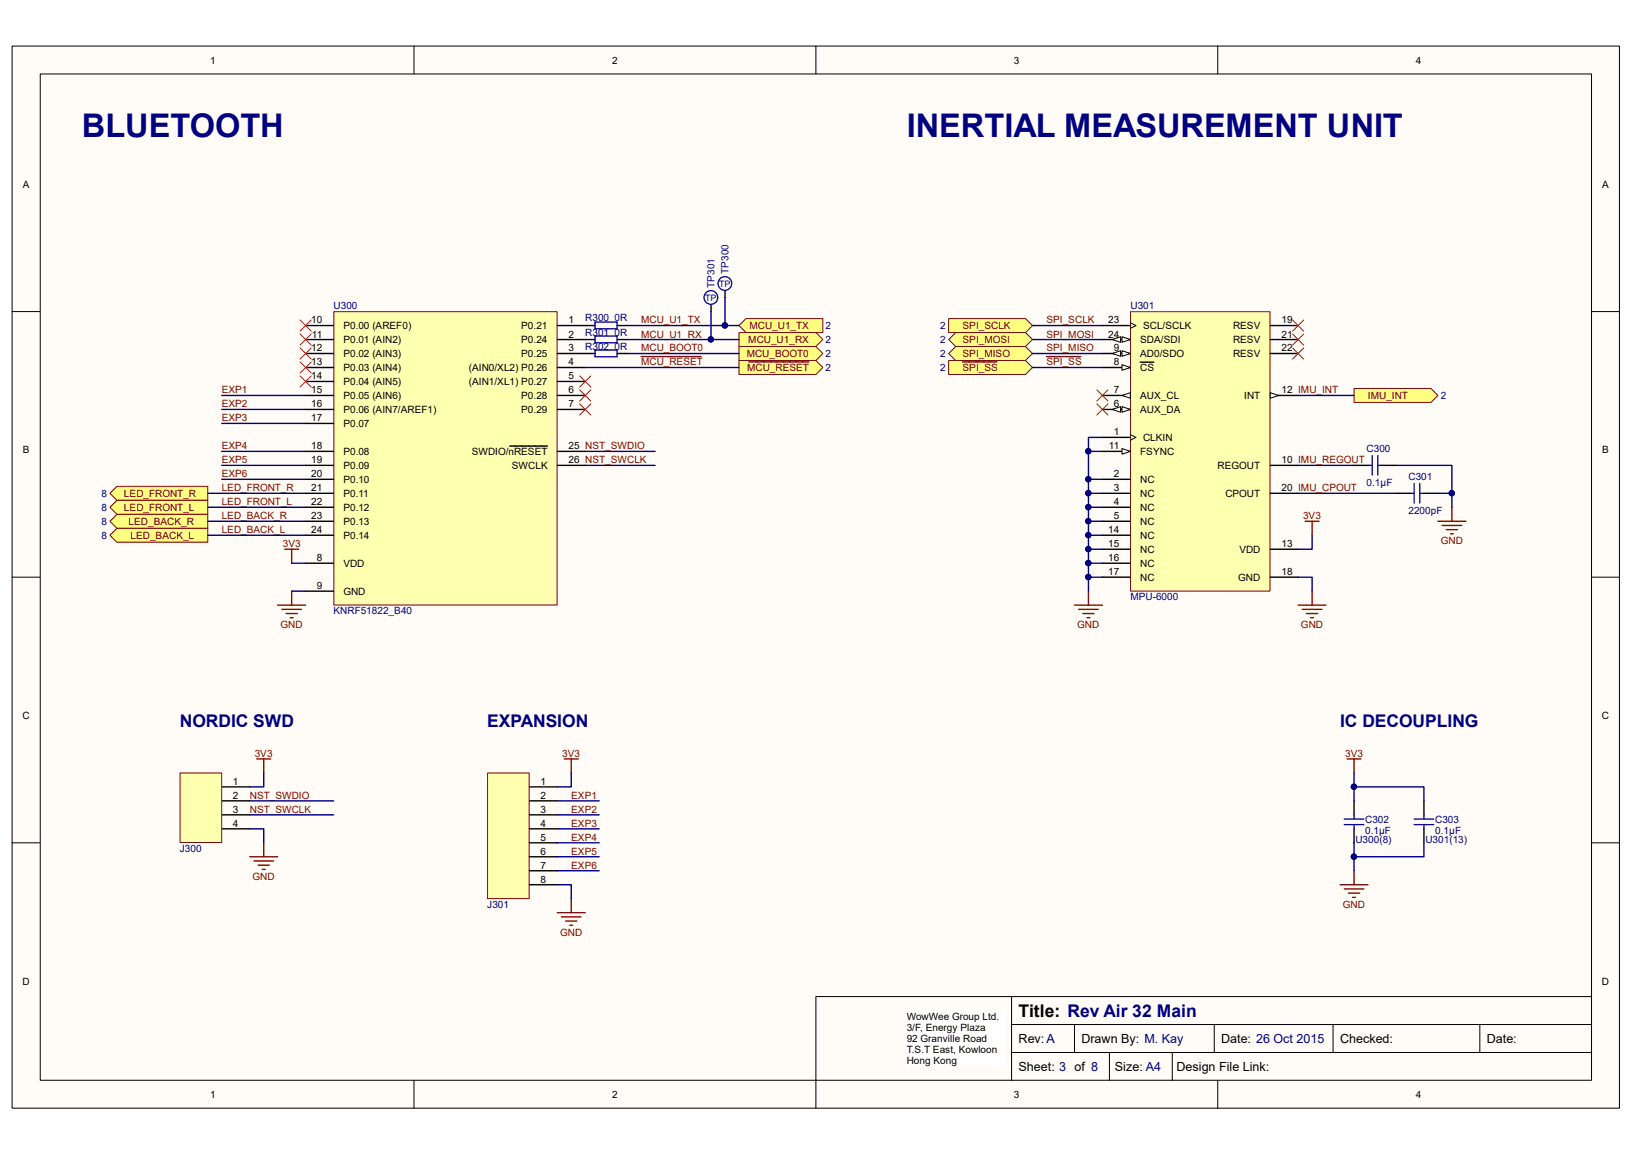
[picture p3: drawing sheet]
<svg xmlns="http://www.w3.org/2000/svg" width="297mm" height="210mm" viewBox="0 0 297 210" stroke-linecap="round" stroke-linejoin="round" font-family="sans-serif">
<path d="M2.2 8.4h292.5v193.3h-292.5z" fill="#fffcf8"/>
<path d="M2.2 8.4h292.5v193.3h-292.5z" fill="none" stroke="#000" stroke-width=".18"/>
<path d="M7.4 13.5h282.2v183.1h-282.2z" fill="#fffcf8"/>
<g fill="none" stroke="#000" stroke-width=".18">
<path d="M7.3 13.5h282.3v183.1h-282.3zM75.3 8.4v5.1M148.5 8.4v5.1M221.6 8.4v5.1M2.2 56.7h5.1M289.7 56.7h5.1M2.2 105h5.1M289.7 105h5.1M2.2 153.4h5.1M289.7 153.4h5.1M75.3 196.6v5.1M184.1 186.5h105.6"/>
<path d="M184.1 191.5h105.6M184.1 181.4v15.2M195.5 186.5v5M201.9 191.5v5.1M213.4 191.5v5.1M221 186.5v5M221.6 196.6v5.1M289.7 181.4h-141.2v20.3"/>
</g>
<path d="M165.1 184h17.7v10.1h-17.7z" fill="#fff"/>
<path d="M165 183.9h17.8v10.2h-17.8z" fill="none" stroke="#fff" stroke-width=".18"/>
<path d="M242.6 186.5v5M269.3 186.5v5" fill="none" stroke="#000" stroke-width=".18"/>
<path d="M60.8 56.8h40.6v53.3h-40.6z" fill="#ffffb0"/>
<path d="M60.7 56.7h40.7v53.4h-40.7z" fill="none" stroke="#800000" stroke-width=".18"/>
<g fill="none" stroke="#000" stroke-width=".25">
<path d="M55.6 59.2h5.1M101.4 59.2h5.1M55.6 61.8h5.1M55.6 64.3h5.1M55.6 66.9h5.1M55.6 69.4h5.1M55.6 72h5.1M55.6 74.5h5.1M55.6 77.1h5.1M101.4 61.8h5.1M101.4 64.3h5.1M101.4 66.9h5.1"/>
<path d="M101.4 69.4h5.1M101.4 72h5.1M101.4 74.5h5.1M55.6 82.1h5.1M55.6 84.7h5.1M55.6 87.2h5.1M55.6 89.8h5.1M55.6 92.3h5.1M55.6 94.9h5.1M55.6 97.4h5.1M92.8 81.2h6.8M101.4 82.1h5.1"/>
<path d="M101.4 84.7h5.1M55.6 102.5h5.1M55.6 107.6h5.1"/>
</g>
<path d="M106.5 82.1h12.7M106.5 84.7h12.7M53.1 107.6h2.5" fill="none" stroke="#000080" stroke-width=".25"/>
<path d="M51.8 100h2.6M53.1 100v2.5M50.5 110.1h5.1M51.3 110.9h3.6M52.1 111.7h2M52.8 112.4h.5M53.1 107.6v2.5" fill="none" stroke="#800000" stroke-width=".25"/>
<path d="M205.8 56.8h25.3v50.8h-25.3z" fill="#ffffb0"/>
<path d="M205.7 56.7h25.4v50.9h-25.4z" fill="none" stroke="#800000" stroke-width=".18"/>
<path d="M200.6 79.6h5.1M200.6 74.5h5.1M200.6 87.2h5.1M200.6 89.8h5.1M200.6 92.3h5.1M200.6 94.9h5.1" fill="none" stroke="#000" stroke-width=".25"/>
<path d="M205.7 79.1l1 .5-1 .5" fill="none" stroke="#000" stroke-width=".18"/>
<g fill="#fffcf8" stroke="#000" stroke-width=".18">
<path d="M204.2 74l1.5 .5-1.5 .5z"/>
<path d="M202.4 74.5l1.5-.5v1z"/>
</g>
<path d="M200.6 72h5.1" fill="none" stroke="#000" stroke-width=".25"/>
<path d="M204.2 72l1.5-.5v1z" fill="#fffcf8" stroke="#000" stroke-width=".18"/>
<path d="M200.6 66.9h5.1" fill="none" stroke="#000" stroke-width=".25"/>
<path d="M204.2 66.4l1.5 .5-1.5 .5z" fill="#fffcf8" stroke="#000" stroke-width=".18"/>
<path d="M200.6 64.3h5.1M207.5 65.9h2.5" fill="none" stroke="#000" stroke-width=".25"/>
<g fill="#fffcf8" stroke="#000" stroke-width=".18">
<path d="M204.2 63.8l1.5 .5-1.5 .5z"/>
<path d="M202.4 64.3l1.5-.5v1z"/>
</g>
<path d="M200.6 82.1h5.1M231.2 84.7h5" fill="none" stroke="#000" stroke-width=".25"/>
<path d="M204.2 81.6l1.5 .5-1.5 .6z" fill="#fffcf8" stroke="#000" stroke-width=".18"/>
<path d="M231.2 72h5" fill="none" stroke="#000" stroke-width=".25"/>
<path d="M231.2 71.5l1.5 .5-1.5 .5z" fill="#fffcf8" stroke="#000" stroke-width=".18"/>
<path d="M200.6 59.2h5.1M231.2 59.2h5M200.6 61.8h5.1M231.2 61.8h5M231.2 64.3h5M200.6 100h5.1M200.6 97.4h5.1M231.2 100h5M231.2 89.8h5M200.6 102.5h5.1M200.6 105h5.1M231.2 105h5" fill="none" stroke="#000" stroke-width=".25"/>
<path d="M205.7 58.7l1 .5-1 .6" fill="none" stroke="#000" stroke-width=".18"/>
<g fill="#fffcf8" stroke="#000" stroke-width=".18">
<path d="M204.2 61.3l1.5 .5-1.5 .5z"/>
<path d="M202.4 61.8l1.5-.5v1z"/>
</g>
<g fill="none" stroke="#800000" stroke-width=".25">
<path d="M190.5 64.9h6.2M237.5 94.9h2.6M238.8 94.9v2.5M261.7 94.9h5.1M262.5 95.6h3.5M263.2 96.4h2.1M264 97.2h.5M264.2 92.3v2.6M195.5 110.1h5.1M196.3 110.9h3.6M197.1 111.7h2M197.8 112.4h.5"/>
<path d="M198.1 107.6v2.5M236.2 110.1h5.1M237 110.9h3.6M237.8 111.7h2M238.5 112.4h.5M238.8 107.6v2.5M245.2 138.1h2.5M246.4 138.1v2.6M246.4 158.5v2.5M243.9 161h5.1M244.6 161.8h3.6M245.4 162.5h2"/>
<path d="M246.2 163.3h.5"/>
</g>
<g fill="none" stroke="#000080" stroke-width=".25">
<path d="M200.6 79.6h-2.5v7.6M198.1 89.8h2.5M198.1 92.3h2.5M198.1 94.9h2.5M198.1 97.4h2.5M198.1 100h2.5M198.1 82.1h2.5M200.6 87.2h-2.5v20.4M198.1 102.5h2.5M198.1 105h2.5M236.2 105h2.6v2.6M246.4 140.7v5"/>
<path d="M246.4 153.4v5.1M246.4 143.2h12.7v2.5M259.1 153.4v2.5h-12.7"/>
</g>
<g fill="#000080" stroke="#000080" stroke-width=".18">
<circle cx="198.1" cy="89.8" r=".48"/>
<circle cx="198.1" cy="92.3" r=".48"/>
<circle cx="198.1" cy="94.8" r=".48"/>
<circle cx="198.1" cy="97.4" r=".48"/>
<circle cx="198.1" cy="99.9" r=".48"/>
<circle cx="198.1" cy="102.5" r=".48"/>
<circle cx="198.1" cy="105" r=".48"/>
<circle cx="198.1" cy="87.2" r=".48"/>
<circle cx="198.1" cy="82.1" r=".48"/>
<circle cx="246.4" cy="143.2" r=".48"/>
<circle cx="246.4" cy="155.9" r=".48"/>
</g>
<path d="M235.2 58.2l2.1 2.1M237.3 58.2l-2.1 2.1M235.2 60.8l2.1 2M235.2 63.3l2.1 2.1M237.3 60.8l-2.1 2M237.3 63.3l-2.1 2.1" fill="none" stroke="#f00" stroke-width=".18"/>
<path d="M246.4 84.7h2.6M251.5 84.7h2.6M254.1 89.8h2.5M259.1 89.8h2.6M246.4 145.7v2.6M246.4 150.8v2.6M259.1 145.7v2.6M259.1 150.8v2.6" fill="none" stroke="#000" stroke-width=".25"/>
<g fill="none" stroke="#00f" stroke-width=".25">
<path d="M249 84.7h.7M249.7 82.9v3.6M250.7 82.9v3.6M250.7 84.7h.8M256.6 89.8h.8M257.4 88v3.6M258.4 88v3.6M258.4 89.8h.7M244.6 149.1h3.6M244.6 150.1h3.6M246.4 148.3v.8M246.4 150.1v.7"/>
<path d="M257.4 149.1h3.5M257.4 150.1h3.5M259.1 148.3v.8M259.1 150.1v.7"/>
</g>
<g fill="#ffff80" stroke="#800000" stroke-width=".18">
<path d="M21.3 96.1h16.5v2.6h-16.5l-1.3-1.3z" fill-rule="evenodd"/>
<path d="M134.5 59.2l1.3-1.2h14v2.5h-14z" fill-rule="evenodd"/>
<path d="M134.5 60.5h14l1.3 1.3-1.3 1.3h-14z" fill-rule="evenodd"/>
<path d="M134.5 63.1h14l1.3 1.2-1.3 1.3h-14z" fill-rule="evenodd"/>
<path d="M134.5 65.6h14l1.3 1.3-1.3 1.3h-14z" fill-rule="evenodd"/>
</g>
<path d="M116.7 64.9h10.9M136.3 65.9h10.9" fill="none" stroke="#800000" stroke-width=".25"/>
<path d="M106.5 66.9h28" fill="none" stroke="#000080" stroke-width=".25"/>
<g fill="#ffff80" stroke="#800000" stroke-width=".18">
<path d="M172.6 58h14l1.3 1.2-1.3 1.3h-14z" fill-rule="evenodd"/>
<path d="M172.6 61.8l1.3-1.3h12.7l1.3 1.3-1.3 1.3h-12.7z" fill-rule="evenodd"/>
<path d="M172.6 64.3l1.3-1.2h12.7l1.3 1.2-1.3 1.3h-12.7z" fill-rule="evenodd"/>
<path d="M172.6 65.6h14l1.3 1.3-1.3 1.3h-14z" fill-rule="evenodd"/>
</g>
<path d="M175.2 65.9h6.2M46.7 138.1h2.6M48 138.1v2.6M45.5 155.9h5M46.2 156.7h3.6M47 157.5h2M47.7 158.2h.5M48 153.4v2.5" fill="none" stroke="#800000" stroke-width=".25"/>
<path d="M45.5 145.7h15.2M45.5 148.3h15.2" fill="none" stroke="#000080" stroke-width=".25"/>
<path d="M246.4 70.7h14l1.3 1.3-1.3 1.2h-14z" fill-rule="evenodd" fill="#ffff80" stroke="#800000" stroke-width=".18"/>
<path d="M105.5 73.5l2 2M107.5 73.5l-2 2M199.6 71l2 2M199.6 73.5l2 2M201.6 71l-2 2M201.6 73.5l-2 2" fill="none" stroke="#f00" stroke-width=".18"/>
<path d="M187.9 59.2h12.7M187.9 61.8h12.7M187.9 64.3h12.7M187.9 66.9h12.7M236.2 72h10.2M40.4 82.1h15.2M40.4 84.7h15.2M40.4 87.2h15.2M45.5 150.8h2.5v2.6M48 140.7v2.5h-2.5" fill="none" stroke="#000080" stroke-width=".25"/>
<path d="M102.7 138.1h2.5M104 138.1v2.6M101.4 166.1h5.1M102.2 166.9h3.5M102.9 167.6h2.1M103.7 168.4h.5M104 163.6v2.5" fill="none" stroke="#800000" stroke-width=".25"/>
<path d="M131.9 52.9v1.3" fill="none" stroke="#000" stroke-width=".25"/>
<circle cx="131.9" cy="51.6" r="1.25" fill="#fff" stroke="#00f" stroke-width=".25"/>
<path d="M129.4 55.4v1.3" fill="none" stroke="#000" stroke-width=".25"/>
<circle cx="129.4" cy="54.1" r="1.25" fill="#fff" stroke="#00f" stroke-width=".25"/>
<path d="M106.5 59.2h1.8M112.4 59.2h1.7M106.5 61.8h1.8M112.4 61.8h1.7M40.4 143.2h5.1M40.4 145.7h5.1M40.4 148.3h5.1M40.4 150.8h5.1" fill="none" stroke="#000" stroke-width=".25"/>
<path d="M108.3 58.6h4v1.2h-4zM108.3 61.2h4v1.2h-4z" fill="none" stroke="#00f" stroke-width=".25"/>
<path d="M129.4 56.7v5.1M131.9 54.2v5" fill="none" stroke="#000080" stroke-width=".25"/>
<g fill="#000080" stroke="#000080" stroke-width=".18">
<circle cx="129.4" cy="61.8" r=".48"/>
<circle cx="131.9" cy="59.2" r=".48"/>
</g>
<path d="M32.8 140.7h7.5v12.6h-7.5z" fill="#ffffb0"/>
<path d="M32.8 140.7h7.5v12.6h-7.5z" fill="none" stroke="#800000" stroke-width=".18"/>
<path d="M114.1 59.2h20.4M114.1 61.8h20.4" fill="none" stroke="#000080" stroke-width=".25"/>
<g fill="#000080" stroke="#000080" stroke-width=".18">
<circle cx="129.4" cy="61.8" r=".48"/>
<circle cx="131.9" cy="59.2" r=".48"/>
</g>
<g fill="#ffff80" stroke="#800000" stroke-width=".18">
<path d="M21.3 93.6h16.5v2.5h-16.5l-1.3-1.2z" fill-rule="evenodd"/>
<path d="M21.3 88.5h16.5v2.6h-16.5l-1.3-1.3z" fill-rule="evenodd"/>
<path d="M20 92.3l1.3-1.2h16.5v2.5h-16.5z" fill-rule="evenodd"/>
</g>
<g fill="none" stroke="#000080" stroke-width=".25">
<path d="M40.4 77.1h15.2M40.4 74.5h15.2M40.4 72h15.2M114.1 64.3h20.4M37.8 89.8h17.8M37.8 92.3h17.8M37.8 94.9h17.8M37.8 97.4h17.8M236.2 84.7h10.2M236.2 89.8h17.9M238.8 97.4v2.6h-2.6M254.1 84.7h10.1v7.6"/>
<path d="M261.7 89.8h2.5M53.1 102.5h2.5"/>
</g>
<circle cx="264.2" cy="89.8" r=".48" fill="#000080" stroke="#000080" stroke-width=".18"/>
<g fill="none" stroke="#f00" stroke-width=".18">
<path d="M54.6 58.2l2 2.1M56.6 58.2l-2 2.1M54.6 60.8l2 2M54.6 63.3l2 2.1M54.6 65.9l2 2M54.6 68.4l2 2M56.6 60.8l-2 2M56.6 63.3l-2 2.1M56.6 65.9l-2 2M56.6 68.4l-2 2M105.5 68.4l2 2M105.5 71l2 2"/>
<path d="M107.5 68.4l-2 2M107.5 71l-2 2"/>
</g>
<path d="M106.5 64.3h1.8M112.4 64.3h1.7M96.3 143.2h5.1M96.3 145.7h5.1" fill="none" stroke="#000" stroke-width=".25"/>
<path d="M108.3 63.7h4v1.2h-4z" fill="none" stroke="#00f" stroke-width=".25"/>
<path d="M88.8 140.7h7.5v22.8h-7.5z" fill="#ffffb0"/>
<path d="M88.7 140.7h7.6v22.8h-7.6z" fill="none" stroke="#800000" stroke-width=".18"/>
<path d="M96.3 148.3h5.1M96.3 150.8h5.1M96.3 153.4h5.1M96.3 155.9h5.1M96.3 158.5h5.1M96.3 161h5.1" fill="none" stroke="#000" stroke-width=".25"/>
<path d="M101.4 145.7h7.6M101.4 148.3h7.6M101.4 150.8h7.6M101.4 153.4h7.6M101.4 155.9h7.6M101.4 158.5h7.6M104 140.7v2.5h-2.6M101.4 161h2.6v2.6" fill="none" stroke="#000080" stroke-width=".25"/>
<g font-size="5.9" fill="#000080">
<text x="14.9" y="24.9">BLUETOOTH</text>
<text x="165" y="24.9">INERTIAL MEASUREMENT UNIT</text>
</g>
<g font-size="3.2" fill="#000080">
<text x="32.7" y="132.3">NORDIC SWD</text>
<text x="88.7" y="132.3">EXPANSION</text>
<text x="243.9" y="132.3">IC DECOUPLING</text>
</g>
<text font-size="3.2" x="185.4" y="185">Title: Rev Air 32 Main</text>
<g font-size="2.3">
<text x="185.4" y="189.8">Rev:A</text>
<text x="196.8" y="189.8">Drawn By: M. Kay</text>
<text x="222.2" y="189.8">Date: 26 Oct 2015</text>
<text x="243.9" y="189.8">Checked:</text>
<text x="270.6" y="189.8">Date:</text>
<text x="185.4" y="194.9">Sheet: 3 of 8</text>
<text x="202.9" y="194.9">Size: A4</text>
<text x="214.1" y="194.9">Design File Link:</text>
</g>
<g font-size="1.8">
<text x="38.3" y="11.6">1</text>
<text x="111.4" y="11.6">2</text>
<text x="184.5" y="11.6">3</text>
<text x="257.7" y="11.6">4</text>
<text x="4.1" y="34.2">A</text>
<text x="291.6" y="34.2">A</text>
<text x="56.6" y="58.8">10</text>
<text x="62.5" y="59.9">P0.00 (AREF0)</text>
<text x="94.9" y="59.9">P0.21</text>
<text x="103.5" y="58.8">1</text>
<text x="201.7" y="58.8">23</text>
<text x="208" y="59.9">SCL/SCLK</text>
<text x="224.4" y="59.9">RESV</text>
<text x="233.2" y="58.8">19</text>
<text x="56.6" y="64">12</text>
<text x="56.8" y="61.4">11</text>
<text x="62.5" y="62.4">P0.01 (AIN2)</text>
<text x="62.5" y="65">P0.02 (AIN3)</text>
<text x="94.9" y="62.4">P0.24</text>
<text x="94.9" y="65">P0.25</text>
<text x="103.5" y="61.4">2</text>
<text x="103.5" y="64">3</text>
<text x="201.7" y="61.4">24</text>
<text x="202.7" y="64">9</text>
<text x="207.5" y="65">AD0/SDO</text>
<text x="207.5" y="62.4">SDA/SDI</text>
<text x="224.4" y="62.4">RESV</text>
<text x="224.4" y="65">RESV</text>
<text x="233.2" y="61.4">21</text>
<text x="233.2" y="64">22</text>
<text x="56.6" y="66.5">13</text>
<text x="56.6" y="69">14</text>
<text x="56.6" y="71.6">15</text>
<text x="62.5" y="67.5">P0.03 (AIN4)</text>
<text x="62.5" y="70.1">P0.04 (AIN5)</text>
<text x="85.3" y="67.5">(AIN0/XL2) P0.26</text>
<text x="85.3" y="70.1">(AIN1/XL1) P0.27</text>
<text x="103.5" y="66.5">4</text>
<text x="103.5" y="69">5</text>
<text x="103.5" y="71.6">6</text>
<text x="202.7" y="71.6">7</text>
<text x="202.7" y="66.5">8</text>
<text x="207.5" y="67.5">CS</text>
<text x="233.2" y="71.6">12 IMU_INT</text>
<text x="56.6" y="74.1">16</text>
<text x="56.6" y="76.7">17</text>
<text x="62.5" y="72.6">P0.05 (AIN6)</text>
<text x="62.5" y="75.1">P0.06 (AIN7/AREF1)</text>
<text x="62.5" y="77.7">P0.07</text>
<text x="94.9" y="72.6">P0.28</text>
<text x="94.9" y="75.1">P0.29</text>
<text x="103.5" y="74.1">7</text>
<text x="202.7" y="74.1">6</text>
<text x="207.5" y="75.1">AUX_DA</text>
<text x="207.5" y="72.6">AUX_CL</text>
<text x="226.4" y="72.6">INT</text>
<text x="4.1" y="82.5">B</text>
<text x="56.6" y="81.7">18</text>
<text x="62.5" y="82.8">P0.08</text>
<text x="85.9" y="82.8">SWDIO/nRESET</text>
<text x="103.5" y="81.7">25 NST_SWDIO</text>
<text x="201.8" y="81.7">11</text>
<text x="202.7" y="79.2">1</text>
<text x="207.5" y="82.8">FSYNC</text>
<text x="208" y="80.2">CLKIN</text>
<text x="291.6" y="82.5">B</text>
<text x="56.6" y="84.3">19</text>
<text x="56.6" y="86.9">20</text>
<text x="56.6" y="89.4">21</text>
<text x="62.5" y="85.3">P0.09</text>
<text x="62.5" y="87.9">P0.10</text>
<text x="93.2" y="85.3">SWCLK</text>
<text x="103.5" y="84.3">26 NST_SWCLK</text>
<text x="202.7" y="86.9">2</text>
<text x="202.7" y="89.4">3</text>
<text x="207.5" y="87.9">NC</text>
<text x="221.6" y="85.3">REGOUT</text>
<text x="233.2" y="84.3">10 IMU_REGOUT</text>
<text x="233.2" y="89.4">20 IMU_CPOUT</text>
<text x="56.6" y="91.9">22</text>
<text x="56.6" y="94.5">23</text>
<text x="62.5" y="90.4">P0.11</text>
<text x="62.5" y="93">P0.12</text>
<text x="62.5" y="95.5">P0.13</text>
<text x="202.7" y="91.9">4</text>
<text x="202.7" y="94.5">5</text>
<text x="207.5" y="90.4">NC</text>
<text x="207.5" y="93">NC</text>
<text x="207.5" y="95.5">NC</text>
<text x="223" y="90.4">CPOUT</text>
<text x="56.6" y="97">24</text>
<text x="62.5" y="98">P0.14</text>
<text x="201.7" y="97">14</text>
<text x="201.7" y="99.6">15</text>
<text x="207.5" y="98">NC</text>
<text x="207.5" y="100.6">NC</text>
<text x="225.6" y="100.6">VDD</text>
<text x="233.2" y="99.6">13</text>
<text x="57.7" y="102.1">8</text>
<text x="57.7" y="107.2">9</text>
<text x="62.5" y="103.1">VDD</text>
<text x="201.7" y="102.1">16</text>
<text x="201.7" y="104.6">17</text>
<text x="207.5" y="103.1">NC</text>
<text x="207.5" y="105.7">NC</text>
<text x="225.3" y="105.7">GND</text>
<text x="233.2" y="104.6">18</text>
<text x="62.5" y="108.2">GND</text>
<text x="4.1" y="130.9">C</text>
<text x="291.5" y="130.9">C</text>
<text x="42.4" y="142.8">1</text>
<text x="98.4" y="142.8">1</text>
<text x="42.4" y="145.4">2</text>
<text x="42.4" y="147.9">3</text>
<text x="98.4" y="145.4">2</text>
<text x="98.4" y="147.9">3</text>
<text x="42.4" y="150.5">4</text>
<text x="98.4" y="150.5">4</text>
<text x="98.4" y="153">5</text>
<text x="98.4" y="155.5">6</text>
<text x="98.4" y="158.1">7</text>
<text x="98.4" y="160.6">8</text>
<text x="4.1" y="179.2">D</text>
<text x="291.5" y="179.2">D</text>
<text x="165" y="185.5">WowWee Group Ltd.</text>
<text x="165" y="187.6">3/F, Energy Plaza</text>
<text x="165" y="189.6">92 Granville Road</text>
<text x="165" y="191.7">T.S.T East, Kowloon</text>
<text x="165" y="193.7">Hong Kong</text>
<text x="38.3" y="199.8">1</text>
<text x="111.4" y="199.8">2</text>
<text x="184.5" y="199.8">3</text>
<text x="257.7" y="199.8">4</text>
</g>
<g font-size="1.8" fill="#000080">
<text x="130" y="52.4" transform="rotate(-90 130 52.4)">TP301</text>
<text x="132.6" y="49.8" transform="rotate(-90 132.6 49.8)">TP300</text>
<text x="60.7" y="56.3">U300</text>
<text x="106.5" y="58.3">R300 0R</text>
<text x="150.2" y="59.9">2</text>
<text x="171.1" y="59.9">2</text>
<text x="205.7" y="56.3">U301</text>
<text x="106.5" y="61.2">R301 0R</text>
<text x="106.5" y="63.7">R302 0R</text>
<text x="150.2" y="62.4">2</text>
<text x="150.2" y="65">2</text>
<text x="171.1" y="62.4">2</text>
<text x="171.1" y="65">2</text>
<text x="150.2" y="67.5">2</text>
<text x="171.1" y="67.5">2</text>
<text x="262.2" y="72.6">2</text>
<text x="248.7" y="82.3">C300</text>
<text x="248.7" y="88.4">0.1µF</text>
<text x="256.3" y="87.4">C301</text>
<text x="18.5" y="95.5">8</text>
<text x="18.5" y="90.4">8</text>
<text x="18.5" y="93">8</text>
<text x="256.3" y="93.5">2200pF</text>
<text x="18.5" y="98">8</text>
<text x="60.7" y="111.8">KNRF51822_B40</text>
<text x="205.7" y="109.2">MPU-6000</text>
<text x="248.5" y="149.7">C302</text>
<text x="261.2" y="149.7">C303</text>
<text x="32.7" y="155">J300</text>
<text x="246.7" y="153.5">U300(8)</text>
<text x="248.5" y="151.7">0.1µF</text>
<text x="259.4" y="153.5">U301(13)</text>
<text x="261.2" y="151.7">0.1µF</text>
<text x="88.7" y="165.2">J301</text>
</g>
<g font-size="1.8" fill="#800000">
<text x="116.7" y="58.8">MCU_U1_TX</text>
<text x="136.4" y="59.9">MCU_U1_TX</text>
<text x="175.2" y="59.9">SPI_SCLK</text>
<text x="190.5" y="58.8">SPI_SCLK</text>
<text x="116.7" y="61.4">MCU_U1_RX</text>
<text x="116.7" y="64">MCU_BOOT0</text>
<text x="135.9" y="65">MCU_BOOT0</text>
<text x="136.2" y="62.4">MCU_U1_RX</text>
<text x="175.2" y="62.4">SPI_MOSI</text>
<text x="175.2" y="65">SPI_MISO</text>
<text x="190.5" y="61.4">SPI_MOSI</text>
<text x="190.5" y="64">SPI_MISO</text>
<text x="40.3" y="71.6">EXP1</text>
<text x="116.7" y="66.5">MCU_RESET</text>
<text x="136" y="67.5">MCU_RESET</text>
<text x="175.2" y="67.5">SPI_SS</text>
<text x="190.5" y="66.5">SPI_SS</text>
<text x="40.3" y="74.1">EXP2</text>
<text x="40.3" y="76.7">EXP3</text>
<text x="249" y="72.6">IMU_INT</text>
<text x="40.3" y="81.7">EXP4</text>
<text x="40.3" y="89.4">LED_FRONT_R</text>
<text x="40.3" y="84.3">EXP5</text>
<text x="40.3" y="86.9">EXP6</text>
<text x="22.6" y="90.4">LED_FRONT_R</text>
<text x="22.6" y="93">LED_FRONT_L</text>
<text x="23.4" y="95.5">LED_BACK_R</text>
<text x="40.3" y="91.9">LED_FRONT_L</text>
<text x="40.3" y="94.5">LED_BACK_R</text>
<text x="237.2" y="94.5">3V3</text>
<text x="23.7" y="98">LED_BACK_L</text>
<text x="40.3" y="97">LED_BACK_L</text>
<text x="51.5" y="99.6">3V3</text>
<text x="262.2" y="99.1">GND</text>
<text x="51.1" y="114.3">GND</text>
<text x="196" y="114.3">GND</text>
<text x="236.8" y="114.3">GND</text>
<text x="46.4" y="137.7">3V3</text>
<text x="102.3" y="137.7">3V3</text>
<text x="244.8" y="137.7">3V3</text>
<text x="45.5" y="145.4">NST_SWDIO</text>
<text x="45.5" y="147.9">NST_SWCLK</text>
<text x="104" y="145.4">EXP1</text>
<text x="104" y="147.9">EXP2</text>
<text x="104" y="150.5">EXP3</text>
<text x="104" y="153">EXP4</text>
<text x="104" y="155.5">EXP5</text>
<text x="46" y="160.1">GND</text>
<text x="104" y="158.1">EXP6</text>
<text x="244.4" y="165.2">GND</text>
<text x="101.9" y="170.3">GND</text>
</g>
<g font-size="1.6" fill="#000080">
<text x="130.9" y="52.3">TP</text>
<text x="128.3" y="54.8">TP</text>
</g>
</svg>
